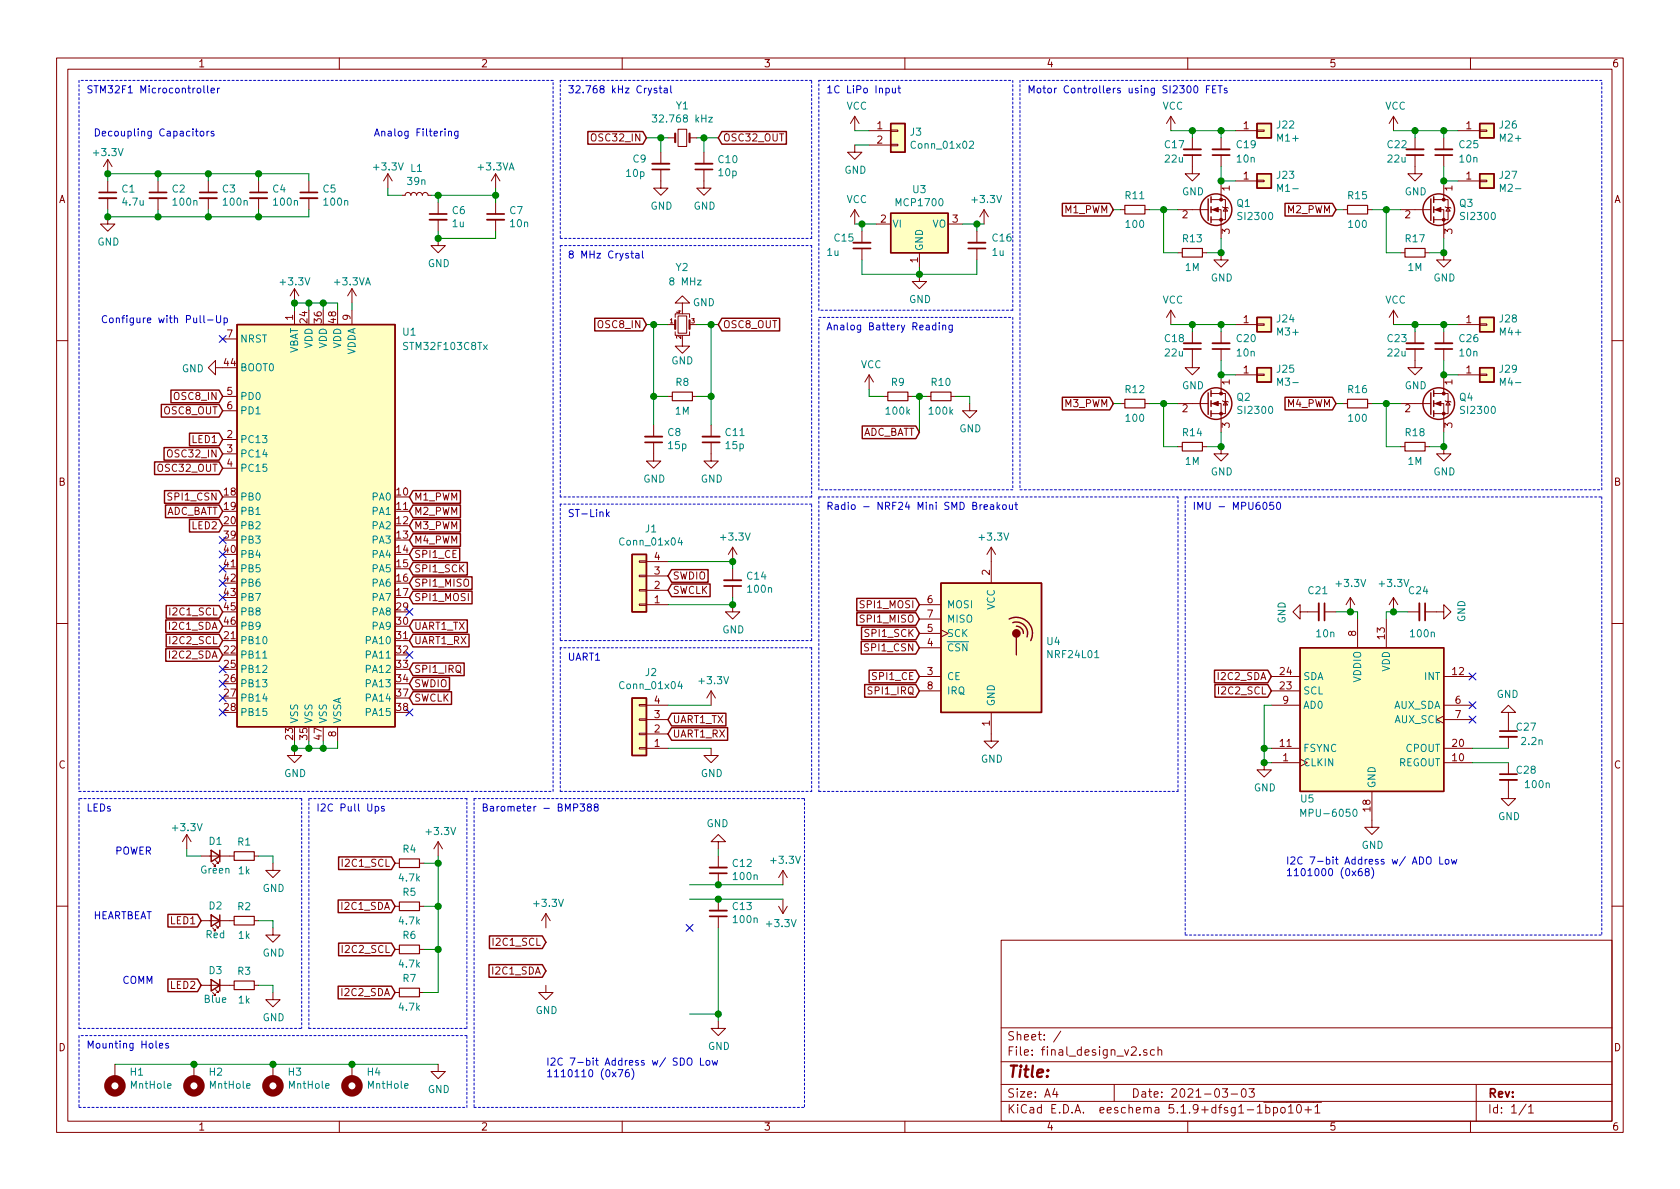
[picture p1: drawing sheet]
<svg xmlns="http://www.w3.org/2000/svg" width="297mm" height="210mm" viewBox="0 0 297 210" stroke-linecap="round" stroke-linejoin="round" font-family="sans-serif">
<g fill="none" stroke="#840000" stroke-width=".18">
<path d="M10 10.3h277v189.9h-277zM12 12.2h273v186.1h-273zM60 10.3v1.9M110 10.3v1.9M160 10.3v1.9M210 10.3v1.9M260 10.3v1.9M19 38.3v1.3h1.3l-1.3 1.3-1.2-1.3h1.2M19 28.2v2.5M19 32v2M19 35v2.1M19 28.2l-.7 1.3"/>
<path d="M19 28.2l.8 1.3M27.9 32v2M27.9 35v2.1M36.8 32v2M36.8 35v2.1M45.7 32v2M45.7 35v2.1M54.6 32v2M54.6 35v2.1M68.6 30.7l-.8 1.3M68.6 30.7v2.6M68.6 30.7l.7 1.3"/>
<path d="M71.1 34.5h.5l.2-.3 .2-.2 .5 .2 .1 .3 .2-.3 .3-.2 .4 .2 .2 .3 .1-.3 .3-.2 .4 .2 .2 .3 .1-.3 .3-.2 .4 .2 .2 .3h.5M77.5 35.8v2M77.5 38.9v2M87.6 30.7l-.7 1.3M87.6 30.7v2.6M87.6 35.8v2M87.6 38.9v2M87.6 30.7l.8 1.3M116.8 30v3.3h1.3l-1.3 1.2-1.2-1.2h1.2M116.8 26.9v2.1M118.1 24.4h1.3M119.9 22.9h1.5v3h-1.5z"/>
<path d="M121.9 24.4h1.3M124.5 30v3.3h1.2l-1.2 1.2-1.3-1.2h1.3M124.5 26.9v2.1M151.1 25.6v1.3h1.3l-1.3 1.3-1.2-1.3h1.2M151.1 20.6l-.7 1.2M151.1 20.6v2.5M151.1 37.1v2.5M151.1 20.6l.8 1.2M151.1 37.1l-.7 1.2M151.1 37.1l.8 1.2M153.7 23.1h3.8M153.7 25.6h3.8"/>
<path d="M154.9 39.6h2.6M157.5 25.5h1.2v.3h-1.2zM157.5 23h1.2v.2h-1.2zM167.6 39.6h2.6M174 37.1l-.8 1.2M174 37.1v2.5M174 37.1l.8 1.2M198.1 37.1h.8M202.4 37.1h.8M207 20.6v2.5M207 20.6l-.8 1.2M207 20.6l.8 1.2"/>
<path d="M208.3 37.1h5.3M210.8 27.4v3.3h1.3l-1.3 1.3-1.3-1.3h1.3M210.8 24.4v2M214.1 37.1h1.8v5.1M214.1 35.3h2.6v3.6h-2.6M215.9 24.4v2M215.9 27.4v2.1M215.9 32v3.3M216.2 36.6l.1 .1h.7l.2 .1M216.7 36.7l.3 .6h-.7zM218.4 23.1h3.8M218.4 32h3.8"/>
<path d="M222.2 23h1.3v.2h-1.3zM222.2 31.9h1.3v.2h-1.3zM237.5 37.1h.8M241.8 37.1h.8M246.4 20.6v2.5M246.4 20.6l-.8 1.2M246.4 20.6l.7 1.2M247.6 37.1h5.4M250.2 27.4v3.3h1.3l-1.3 1.3-1.3-1.3h1.3M250.2 24.4v2M253.5 37.1h1.8v5.1M253.5 35.3h2.5v3.6h-2.5"/>
<path d="M255.3 24.4v2M255.3 27.4v2.1M255.3 32v3.3M255.5 36.6l.2 .1h.7l.1 .1M256 36.7l.4 .6h-.7zM257.8 23.1h3.8M257.8 32h3.8M261.6 23h1.3v.2h-1.3zM261.6 31.9h1.3v.2h-1.3zM39.4 59.9h2.5M52.1 51v2.6M52.1 54.9v2.5"/>
<path d="M52.1 51l-.8 1.3M52.1 51l.7 1.3M62.2 51l-.7 1.3M62.2 51v2.6M62.2 54.9v2.5M62.2 51l.8 1.3M77.5 42.2v1.2h1.2l-1.2 1.3-1.3-1.3h1.3M118.1 57.4h1.3M119.4 58.7v.6h2.5v-.6M119.4 56.1v-.6h2.5v.6M119.9 55.9h1.5v3h-1.5zM120.6 53.6h1.3l-1.3-1.3-1.2 1.3h1.2v1.3"/>
<path d="M120.6 59.9v1.3h1.3l-1.3 1.3-1.2-1.3h1.2M121.9 57.4h1.3M152.4 40.9v2M152.4 43.9v2.1M162.6 48.5v1.3h1.2l-1.2 1.2-1.3-1.2h1.3M162.6 44.7v2.5M172.7 40.9v2M172.7 43.9v2.1M207 54.9l-.8 1.2M207 54.9v2.5M207 54.9l.8 1.2M208.3 44.7h.7"/>
<path d="M210.8 58.7v2M212.6 44.7h.8M215.9 44.7v1.3h1.3l-1.3 1.2-1.3-1.2h1.3M215.9 58.7v2M218.4 57.4h3.8M222.2 57.3h1.3v.2h-1.3zM246.4 54.9l-.8 1.2M246.4 54.9v2.5M246.4 54.9l.7 1.2M247.6 44.7h.8M250.2 58.7v2M252 44.7h.7"/>
<path d="M255.3 44.7v1.3h1.2l-1.2 1.2-1.3-1.2h1.3M255.3 58.7v2M257.8 57.4h3.8M261.6 57.3h1.3v.2h-1.3zM10 60.2h2M38.1 65v-1.3l-1.3 1.3 1.3 1.3v-1.3h1.3M39.4 70.1h2.5M39.4 77.7h2.5M39.4 72.6h2.5M115.6 78.2v3.3h1.2l-1.2 1.3-1.3-1.3h1.3M115.6 75.2v2M118.1 70.1h.8"/>
<path d="M122.4 70.1h.8M125.7 78.2v3.3h1.3l-1.3 1.3-1.2-1.3h1.2M125.7 75.2v2M153.7 66.3l-.8 1.3M153.7 66.3v2.5M153.7 66.3l.7 1.3M156.2 70.1h.8M160.5 70.1h.8M163.8 70.1h.8M168.1 70.1h.8M171.4 71.4v1.2h1.3l-1.3 1.3-1.2-1.3h1.2M198.1 71.4h.8"/>
<path d="M202.4 71.4h.8M208.3 79h.7M208.3 71.4h5.3M210.8 61.7v3.3h1.3l-1.3 1.3-1.3-1.3h1.3M212.6 79h.8M214.1 71.4h1.8v5M214.1 69.6h2.6v3.5h-2.6M215.9 79v1.3h1.3l-1.3 1.2-1.3-1.2h1.3M215.9 61.7v2M215.9 66.3v3.3M216.2 70.9l.1 .1h.7l.2 .1M216.7 71l.3 .6h-.7z"/>
<path d="M218.4 66.3h3.8M222.2 66.2h1.3v.2h-1.3zM237.5 71.4h.8M241.8 71.4h.8M247.6 79h.8M247.6 71.4h5.4M250.2 61.7v3.3h1.3l-1.3 1.3-1.3-1.3h1.3M252 79h.7M253.5 71.4h1.8v5M253.5 69.6h2.5v3.5h-2.5M255.3 79v1.3h1.2l-1.2 1.2-1.3-1.2h1.3M255.3 61.7v2"/>
<path d="M255.3 66.3v3.3M255.5 70.9l.2 .1h.7l.1 .1M256 71l.4 .6h-.7zM257.8 66.3h3.8M261.6 66.2h1.3v.2h-1.3zM285 60.2h2M39.4 80.3h2.5M39.4 82.8h2.5M113 99.2h1.3v.2h-1.3zM114.3 99.3h3.8M129.5 96.8l-.7 1.2M129.5 96.8v2.5"/>
<path d="M129.5 96.8l.8 1.2M175.3 96.8l-.8 1.2M175.3 96.8v6.3M175.3 96.8l.7 1.2M10 110.3h2M113 101.7h1.3v.3h-1.3zM113 106.8h1.3v.3h-1.3zM113 104.3h1.3v.2h-1.3zM114.3 106.9h3.8M114.3 104.4h3.8M114.3 101.8h3.8M129.5 106.9v1.3h1.3l-1.3 1.3-1.2-1.3h1.2"/>
<path d="M129.5 100.6v2M129.5 103.6v2.1M162.6 119.6h3.8M162.6 106.9h3.8M162.6 114.5h3.8M162.6 112h3.8M162.6 109.5h3.8M166.4 111.4l1.2 .6-1.2 .6M224.8 119.6h5.1M229.9 108.2v-1.3l-1.3 1.3 1.3 1.3v-1.3h3.3M234.2 108.2h2M238.8 105.7l-.8 1.2"/>
<path d="M238.8 105.7v2.5M238.8 105.7l.7 1.2M240 109.5v5M245.1 109.5v5M246.4 105.7v2.5M246.4 105.7l-.8 1.2M246.4 105.7l.7 1.2M248.9 108.2h2.1M252 108.2h3.3v-1.3l1.2 1.3-1.2 1.3v-1.3M255.3 119.6h5M285 110.3h2M52.1 132.3v1.3h1.2l-1.2 1.3-1.3-1.3h1.3"/>
<path d="M59.7 128.5v2.6M113 124.6h1.3v.2h-1.3zM113 127.1h1.3v.3h-1.3zM113 132.2h1.3v.3h-1.3zM113 129.7h1.3v.2h-1.3zM114.3 132.3h3.8M114.3 124.7h3.8M114.3 127.2h3.8M114.3 129.8h3.8M125.7 132.3v1.3h1.3l-1.3 1.3-1.2-1.3h1.2M125.7 122.2l-.7 1.2M125.7 122.2v2.5"/>
<path d="M125.7 122.2l.8 1.2M162.6 122.2h3.8M175.3 126v5.1h1.2l-1.2 1.2-1.3-1.2h1.3M223.5 134.9v1.2h1.3l-1.3 1.3-1.3-1.3h1.3M224.8 134.9h5.1M224.8 132.3h5.1M224.8 122.2h5.1M224.8 124.7h5.1M242.6 139.9v6.4h1.2l-1.2 1.3-1.3-1.3h1.3M255.3 126.6l-1.3 .6 1.3 .7M255.3 134.9h5M255.3 132.3h5"/>
<path d="M255.3 124.7h5M255.3 127.2h5M266.7 137.9v3.3h1.3l-1.3 1.3-1.3-1.3h1.3M266.7 126h1.3l-1.3-1.3-1.3 1.3h1.3v3.3M266.7 130.3v2M266.7 134.9v2M33 147.6l-.7 1.2M33 147.6v2.5M33 147.6l.8 1.2M35.6 151.4h5.8M38.1 152.1l.5 .5h-.2h.2v-.2M45 151.4h.7"/>
<path d="M48.3 152.6v1.3h1.2l-1.2 1.3-1.3-1.3h1.3M69.8 152.6h.8M74.2 152.6h.7M77.5 148.8l-.8 1.3M77.5 148.8v2.6M77.5 148.8l.7 1.3M127 148.8h1.3l-1.3-1.2-1.3 1.2h1.3v1.3M127 151.4v2M127 154.4v2.1M127 159v2M138.4 153.9l-.7 1.3M138.4 153.9v2.6"/>
<path d="M138.4 159v2.5M138.4 153.9l.8 1.3M10 160.2h2M35.6 162.8h5.8M35.6 174.2h5.8M38.1 163.6l.5 .5h-.2h.2v-.3M38.1 175l.5 .5h-.2h.2v-.2M45 162.8h.7M45 174.2h.7M48.3 164.1v1.2h1.2l-1.2 1.3-1.3-1.3h1.3M48.3 175.5v1.3h1.2l-1.2 1.2-1.3-1.2h1.3M69.8 160.3h.8"/>
<path d="M69.8 167.9h.8M69.8 175.5h.8M74.2 160.3h.7M74.2 167.9h.7M74.2 175.5h.7M96.5 174.2v1.3h1.3l-1.3 1.3-1.3-1.3h1.3M96.5 161.5l-.7 1.3M96.5 161.5v2.6M96.5 161.5l.8 1.3M127 162v2.1M137.7 160.3l.7 1.2M139.2 160.3l-.8 1.2"/>
<path d="M177 166.3h108v32h-108zM285 160.2h2M20.3 188.2v2.5M34.3 188.2v2.5M48.3 188.2v2.5M60 198.3v1.9M62.2 188.2v2.5M77.5 188.2v1.3h1.2l-1.2 1.2-1.3-1.2h1.3M110 198.3v1.9M127 180.6v1.3h1.3l-1.3 1.2-1.3-1.2h1.3M160 198.3v1.9M177 194.8h108"/>
<path d="M177 191.8h108M177 187.8h108M177 181.8h108M186.5 192.5l-.4 1h1M186.8 193v1M187.6 182.3l-1.3 2M197 191.8v3M201.5 186.5v.1M202.8 185.7a.37 .37 0 0 0-.6 .1l.1 .2 .5 .2v.1l-.2 .3-.4-.1M204.1 185.7l-.4-.1-.3 .3 .1 .6 .2 .1 .4-.1M204.7 185.7h.1a.37 .37 0 0 1 .6 .1v.8M204.7 185.1v1.5"/>
<path d="M210 198.3v1.9M216.1 192.5h.9l-.4 .6 .4 .1v.7l-.2 .1-.7-.1M217.7 193.5h1.1M219.6 192.7l.4-.2a.94 .94 0 0 1 0 1.5 .82 .82 0 0 1-.4-1.3zM220.8 192.5h1l-.5 .6 .4 .1v.7l-.2 .1-.7-.1M222.3 196.8h.9M223.4 194.9h10.3M223.8 195.9l.4-.1 .3 .3v.6l-.3 .1-.4-.1M223.8 195.3v1.5M225.2 195.9l.4-.1 .3 .3-.1 .6-.2 .1-.4-.1M225.2 195.8v1.5M226.5 196l.2-.2 .5 .2v.5l-.1 .2-.4 .1-.2-.1z"/>
<path d="M227.8 195.8l.4-.5v1.5M227.8 196.8h.9M229.4 195.4l.2-.1a.8 .8 0 0 1 .5 .8 .8 .8 0 0 1-.5 .7 1 1 0 0 1-.2-1.4zM230.7 196.3h1.2M231.3 195.7v1.1M232.5 195.8l.4-.5v1.5M232.5 196.8h.9M260 198.3v1.9M261 191.8v6.5M269.8 195.2l-1.2 2M270.3 195.8l.4-.5v1.5M270.3 196.8h.8"/>
</g>
<g fill="none" stroke="#840000" stroke-width=".33">
<path d="M17.5 35h3.1M26.4 35h3.1M35.3 35h3.1M44.2 35h3M53.1 35h3M75.9 38.9h3.1M86.1 38.9h3.1M115.3 29h3.1M122.9 29h3.1M209.3 26.4h3M214.4 26.4h3M248.7 26.4h3"/>
<path d="M253.7 26.4h3.1M150.9 42.9h3M171.2 42.9h3M114 77.2h3.1M124.2 77.2h3.1M209.3 60.7h3M214.4 60.7h3M248.7 60.7h3M253.7 60.7h3.1M128 102.6h3.1M233.2 106.7v3M251 106.7v3"/>
<path d="M265.2 137.9h3M265.2 130.3h3M125.5 153.4h3M125.5 161h3"/>
</g>
<g fill="none" stroke="#840000" stroke-width=".3">
<path d="M17.5 34h3.1M26.4 34h3.1M35.3 34h3.1M44.2 34h3M53.1 34h3M75.9 37.8h3.1M86.1 37.8h3.1M115.3 30h3.1M122.9 30h3.1M209.3 27.4h3M214.4 27.4h3M248.7 27.4h3"/>
<path d="M253.7 27.4h3.1M150.9 43.9h3M171.2 43.9h3M114 78.2h3.1M124.2 78.2h3.1M209.3 61.7h3M214.4 61.7h3M248.7 61.7h3M253.7 61.7h3.1M128 103.6h3.1M234.2 106.7v3M252 106.7v3"/>
<path d="M265.2 136.9h3M265.2 129.3h3M125.5 154.4h3M125.5 162h3"/>
</g>
<g fill="none" stroke="#840000" stroke-width=".2">
<path d="M198.9 36.3h3.5v1.5h-3.5zM238.3 36.3h3.5v1.5h-3.5zM209 43.9h3.6v1.6h-3.6zM248.4 43.9h3.6v1.6h-3.6zM118.9 69.3h3.5v1.6h-3.5zM157 69.3h3.5v1.6h-3.5zM164.6 69.3h3.5v1.6h-3.5zM198.9 70.6h3.5v1.5h-3.5zM209 78.2h3.6v1.6h-3.6zM238.3 70.6h3.5v1.5h-3.5zM248.4 78.2h3.6v1.6h-3.6zM41.4 150.6h3.6v1.5h-3.6z"/>
<path d="M70.6 151.9h3.6v1.5h-3.6zM70.6 159.5h3.6v1.5h-3.6zM41.4 162h3.6v1.6h-3.6zM41.4 173.5h3.6v1.5h-3.6zM70.6 167.1h3.6v1.6h-3.6zM70.6 174.7h3.6v1.6h-3.6z"/>
</g>
<g fill="#ffffc2" stroke="#ffffc2" stroke-width=".18">
<path d="M157.5 21.8h2.5v5.1h-2.5z"/>
<path d="M222.2 21.8h2.6v2.6h-2.6z"/>
<path d="M229.9 114.5h25.4v25.4h-25.4z"/>
<path d="M222.2 30.7h2.6v2.6h-2.6z"/>
<path d="M261.6 21.8h2.6v2.6h-2.6z"/>
<path d="M261.6 30.7h2.6v2.6h-2.6z"/>
<path d="M261.6 56.1h2.6v2.6h-2.6z"/>
<path d="M261.6 65h2.6v2.6h-2.6z"/>
<path d="M222.2 56.1h2.6v2.6h-2.6z"/>
<path d="M222.2 65h2.6v2.6h-2.6z"/>
<path d="M111.8 123.4h2.5v10.2h-2.5z"/>
<path d="M41.9 57.4h27.9v71.1h-27.9z"/>
<path d="M111.8 98h2.5v10.2h-2.5z"/>
<path d="M166.4 103.1h17.7v22.9h-17.7z"/>
<path d="M157.5 37.7h10.1v7h-10.1z"/>
</g>
<g fill="none" stroke="#840000" stroke-width=".25">
<path d="M103.9 23.3h9.8l.6 1.1-.6 1.1h-9.8zM127.6 23.3h11.4v2.2h-11.4l-.6-1.1zM157.5 21.8h2.5v5.1h-2.5zM157.5 37.7h10.1v7h-10.1zM187.8 36h8.4l.6 1.1-.6 1.1h-8.4zM213.6 35.2v3.8M214.1 34.8v1M214.1 36.6v1M214.1 38.3v1.1M222.2 21.8h2.6v2.6h-2.6zM222.2 30.7h2.6v2.6h-2.6zM227.2 36h8.4l.6 1.1-.6 1.1h-8.4z"/>
<path d="M253 35.2v3.8M253.5 34.8v1M253.5 36.6v1M253.5 38.3v1.1M261.6 21.8h2.6v2.6h-2.6zM261.6 30.7h2.6v2.6h-2.6zM41.9 57.4h27.9v71.1h-27.9zM105.2 56.3h8.5l.6 1.1-.6 1.1h-8.5zM127.6 56.3h10.2v2.2h-10.2l-.6-1.1zM222.2 56.1h2.6v2.6h-2.6zM261.6 56.1h2.6v2.6h-2.6zM28.5 71.5h10.2l.7 1.1-.7 1.2h-10.2z"/>
<path d="M29 79.1h9.7l.7 1.2-.7 1.1h-9.7zM30.2 69h8.5l.7 1.1-.7 1.1h-8.5zM33.5 76.6h5.2l.7 1.1-.7 1.1h-5.2zM152.5 75.3h9.4l.7 1.1-.7 1.2h-9.4zM187.8 70.3h8.4l.6 1.1-.6 1.1h-8.4zM213.6 69.5v3.8M214.1 69.1v1M214.1 70.9v1M214.1 72.6v1.1M222.2 65h2.6v2.6h-2.6zM227.2 70.3h8.4l.6 1.1-.6 1.1h-8.4zM253 69.5v3.8"/>
<path d="M253.5 69.1v1M253.5 70.9v1M253.5 72.6v1.1M261.6 65h2.6v2.6h-2.6zM27.3 81.7h11.4l.7 1.1-.7 1.1h-11.4zM29.1 86.8h9.6l.7 1.1-.7 1.1h-9.6zM29.3 89.3h9.4l.7 1.1-.7 1.1h-9.4zM33.5 91.8h5.2l.7 1.2-.7 1.1h-5.2zM73 99.5h9.6v2.2h-9.6l-.6-1.1zM73 96.9h8.3v2.3h-8.3l-.6-1.2zM73 94.4h8.4v2.2h-8.4l-.6-1.1zM73 91.8h8.4v2.3h-8.4l-.6-1.1z"/>
<path d="M73 89.3h8.4v2.2h-8.4l-.6-1.1zM73 86.8h8.4v2.2h-8.4l-.6-1.1zM111.8 98h2.5v10.2h-2.5zM29.3 114.7h9.4l.7 1.1-.7 1.1h-9.4zM29.3 109.6h9.4l.7 1.1-.7 1.2h-9.4zM29.4 112.2h9.3l.7 1.1-.7 1.1h-9.3zM29.4 107.1h9.3l.7 1.1-.7 1.1h-9.3zM73 117.2h9.1v2.3h-9.1l-.6-1.1zM73 109.6h9.6v2.3h-9.6l-.6-1.2zM73 104.5h10.5v2.3h-10.5l-.6-1.1zM73 102h10.5v2.2h-10.5l-.6-1.1zM73 112.2h9.9v2.2h-9.9l-.6-1.1z"/>
<path d="M73 119.8h6.5v2.2h-6.5l-.6-1.1zM118.7 100.7h6.5v2.3h-6.5l-.6-1.2zM118.7 103.3h6.9v2.2h-6.9l-.6-1.1zM151.5 105.8h10.4l.7 1.1-.7 1.1h-10.4zM151.5 108.4h10.4l.7 1.1-.7 1.1h-10.4zM152.3 113.4h9.6l.7 1.1-.7 1.2h-9.6zM152.3 110.9h9.6l.7 1.1-.7 1.1h-9.6zM153.7 118.5h8.2l.7 1.1-.7 1.1h-8.2zM166.4 103.1h17.7v22.9h-17.7zM178.4 109.5a2.84 2.84 0 0 1 3.3 .5 2.84 2.84 0 0 1 .5 3.3M179.1 110.1a1.99 1.99 0 0 1 2 .5 1.99 1.99 0 0 1 .5 2M179.7 110.7a1.25 1.25 0 0 1 1.2 1.3"/>
<path d="M179.7 112.6v3.2M214.7 118.5h9.5l.6 1.1-.6 1.1h-9.5zM229.9 114.5h25.4v25.4h-25.4zM73 122.3h6.8v2.3h-6.8l-.6-1.2zM111.8 123.4h2.5v10.2h-2.5zM118.7 126.1h9.6v2.3h-9.6l-.6-1.2zM118.7 128.7h10v2.2h-10l-.6-1.1zM152.9 121.1h9l.7 1.1-.7 1.1h-9zM214.8 121.1h9.4l.6 1.1-.6 1.1h-9.4zM37.3 150.4l1.6 1-1.6 1zM38.9 150.4v2M59.8 159.2h9.4l.6 1.1-.6 1.1h-9.4z"/>
<path d="M59.9 151.5h9.3l.6 1.1-.6 1.2h-9.3zM29.7 161.7h5.2l.7 1.1-.7 1.1h-5.2zM29.7 173.1h5.2l.7 1.1-.7 1.2h-5.2zM37.3 161.8l1.6 1-1.6 1zM37.3 173.2l1.6 1-1.6 1.1zM38.9 161.8v2M38.9 173.2v2.1M59.8 174.4h9.4l.6 1.1-.6 1.1h-9.4zM59.9 166.8h9.3l.6 1.1-.6 1.1h-9.3zM86.5 170.6h9.4l.6 1.1-.6 1.1h-9.4zM86.5 165.5h9.4l.6 1.1-.6 1.1h-9.4z"/>
<circle cx="215" cy="37.1" r="2.79"/>
<circle cx="254.4" cy="37.1" r="2.79"/>
<circle cx="215" cy="71.4" r="2.79"/>
<circle cx="254.4" cy="71.4" r="2.79"/>
</g>
<path d="M115.3 20.3h.8l-.4 .5 .4 .1v.6l-.3 .1-.5-.1M125.3 20.7h.7l-.7 .9h.7M171.4 25.1l.5-.1 .2 .3v.2l-.8 .7h.8M120.2 95.1l-.3 .9h.8M120.5 95.5v.9M46.5 116.4h.7M193.5 116.3h.8M120.2 120.5l-.3 .9h.8M120.5 120.9v.9M230 144.4v-1.3l.4 .9 .5-.9v1.3M239.3 143.2l.2-.1a.67 .67 0 0 1 .4 .6 .67 .67 0 0 1-.4 .7l-.3-.5z" fill="none" stroke="#008484" stroke-width=".18"/>
<g fill="#840000" stroke="#840000" stroke-width=".18">
<path d="M253.7 37.1l1.1-.4v.8z"/>
<path d="M214.4 71.4l1-.4v.7z"/>
<path d="M214.4 37.1l1-.4v.8z"/>
<path d="M253.7 71.4l1.1-.4v.7z"/>
<circle cx="255.3" cy="38.9" r=".25"/>
<circle cx="255.3" cy="35.3" r=".25"/>
<circle cx="215.9" cy="73.1" r=".25"/>
<circle cx="215.9" cy="69.6" r=".25"/>
<circle cx="215.9" cy="38.9" r=".25"/>
<circle cx="215.9" cy="35.3" r=".25"/>
<circle cx="255.3" cy="73.1" r=".25"/>
<circle cx="255.3" cy="69.6" r=".25"/>
</g>
<g fill="none" stroke="#840000" stroke-width="1.3">
<circle cx="20.3" cy="192" r="1.27"/>
<circle cx="34.3" cy="192" r="1.27"/>
<circle cx="48.3" cy="192" r="1.27"/>
<circle cx="62.2" cy="192" r="1.27"/>
</g>
<circle cx="179.7" cy="112" r=".63" fill="#840000" stroke="#840000" stroke-width=".25"/>
<path d="M119.4 23.6v1.5M121.9 23.6v1.5M119.4 56.6v1.6M121.9 56.6v1.6" fill="none" stroke="#840000" stroke-width=".38"/>
<g fill="none" stroke="#0000c2" stroke-width=".18" stroke-dasharray=".4 .4">
<path d="M14 14.2v125.7M97.8 14.2h-83.8M99.1 14.2v28M143.5 14.2h-44.4M144.8 14.2h34.3M179.1 14.2v40.7M180.3 14.2v72.4M283.2 14.2h-102.9M99.1 43.4h44.4M99.1 42.2h44.4M143.5 43.4v44.5M143.5 42.2v-28"/>
<path d="M144.8 56.1h34.3M144.8 54.9v-40.7M179.1 54.9h-34.3M179.1 56.1v30.5M99.1 87.9v-44.5M99.1 89.1v24.2M143.5 87.9h-44.4M143.5 89.1h-44.4M144.8 87.9v52M144.8 87.9h63.5M144.8 86.6v-30.5M179.1 86.6h-34.3"/>
<path d="M180.3 86.6h102.9M209.5 87.9v77.4M209.5 87.9h73.7M283.2 86.6v-72.4M283.2 87.9v77.4M99.1 113.3h44.4M99.1 114.5v25.4M143.5 113.3v-24.2M143.5 114.5h-44.4M143.5 114.5v25.4M14 139.9h83.8M97.8 139.9v-125.7"/>
<path d="M99.1 139.9h44.4M144.8 139.9h63.5M208.3 139.9v-52M14 141.2v40.7M53.3 141.2v40.7M53.3 141.2h-39.3M54.6 141.2v40.7M82.5 141.2h-27.9M83.8 141.2v54.6M83.8 141.2h58.4M142.2 141.2v54.6M209.5 165.3h73.7"/>
<path d="M14 195.8h68.5M14 183.1v12.7M14 181.9h39.3M54.6 181.9h27.9M82.5 195.8v-12.7M82.5 181.9v-40.7M82.5 183.1h-68.5M83.8 195.8h58.4"/>
</g>
<g fill="none" stroke="#008400" stroke-width=".18">
<path d="M19 32v-1.3h35.6v1.3M19 37.1v1.2h35.6v-1.2M27.9 30.7v1.3M27.9 37.1v1.2M36.8 30.7v1.3M36.8 37.1v1.2M45.7 30.7v1.3M45.7 37.1v1.2M68.6 33.3v1.2h2.5M76.2 34.5h11.4M77.5 34.5v1.3M87.6 33.3v2.5"/>
<path d="M114.3 24.4h3.8M116.8 24.4v2.5M123.2 24.4h3.8M124.5 24.4v2.5M151.1 23.1h2.6M151.1 25.6h2.6M151.1 39.6h3.8M152.4 39.6v1.3M170.2 39.6h3.8M172.7 39.6v1.3M196.8 37.1h1.3M203.2 37.1h5.1"/>
<path d="M205.7 37.1v7.6h2.6M207 23.1h11.4M210.8 23.1v1.3M215.9 23.1v1.3M215.9 29.5v2.5h2.5M236.2 37.1h1.3M242.6 37.1h5M245.1 37.1v7.6h2.5M246.4 23.1h11.4M250.2 23.1v1.3M255.3 23.1v1.3M255.3 29.5v2.5h2.5"/>
<path d="M52.1 54.9v-1.3h7.6v1.3M54.6 53.6v1.3M57.1 53.6v1.3M62.2 53.6v1.3M77.5 40.9v1.3h10.1v-1.3M114.3 57.4h3.8M115.6 57.4v17.8M123.2 57.4h3.8M125.7 57.4v17.8M152.4 46v2.5h20.3v-2.5M162.6 47.2v1.3M207 57.4h11.4"/>
<path d="M210.8 57.4v1.3M215.9 42.2v2.5h-2.5M215.9 57.4v1.3M246.4 57.4h11.4M250.2 57.4v1.3M255.3 42.2v2.5h-2.6M255.3 57.4v1.3M115.6 70.1h2.5M123.2 70.1h2.5M153.7 68.8v1.3h2.5M161.3 70.1h2.5M162.6 70.1v6.3"/>
<path d="M168.9 70.1h2.5v1.3M196.8 71.4h1.3M203.2 71.4h5.1M205.7 71.4v7.6h2.6M215.9 63.7v2.6h2.5M215.9 76.4v2.6h-2.5M236.2 71.4h1.3M242.6 71.4h5M245.1 71.4v7.6h2.5M255.3 63.7v2.6h2.5M255.3 76.4v2.6h-2.6M118.1 99.3h11.4v1.3"/>
<path d="M129.5 105.7v1.2h-11.4M236.2 108.2h3.8v1.3M248.9 108.2h-3.8v1.3M52.1 131.1v1.2h7.6v-1.2M54.6 131.1v1.2M57.1 131.1v1.2M118.1 132.3h7.6M118.1 124.7h7.6M223.5 132.3h1.3M224.8 124.7h-1.3v10.2h1.3M260.3 134.9h6.4M260.3 132.3h6.4"/>
<path d="M33 150.1v1.3h2.6M45.7 151.4h2.6v1.2M74.9 152.6h2.6M77.5 151.4v24.1h-2.6M121.9 159h16.5M121.9 156.5h16.5M127 150.1v1.3M45.7 162.8h2.6v1.3M45.7 174.2h2.6v1.3M74.9 160.3h2.6M74.9 167.9h2.6M121.9 179.3h5.1"/>
<path d="M127 164.1v16.5M20.3 188.2h57.2"/>
</g>
<g fill="none" stroke="#0000c2" stroke-width=".18">
<path d="M36 15.2v1.1l.2 .1M36.7 15.2v1.1l.2 .1M37.3 16l.6-.1v-.3h-.4l-.2 .2 .1 .6h.5M38.5 15.6v.8M38.8 15.6l-.3 .2M116.1 15.6h-.3l-.2 .2 .1 .1 .4 .2v.3h-.5M116.5 15.6h.5M116.7 15.2v1.1l.3 .1M117.4 15.6h.5l.1 .8M118 15.9h-.4l-.2 .2v.3h.6M118.6 15.2v1.1l.2 .1M157.8 15.6v.8h.3l.2-.1"/>
<path d="M158.3 15.6v.8M158.7 15.6h.5M158.9 15.2v1.1l.3 .1M211.2 15.3l.2-.1a.69 .69 0 0 1 .4 .6 .69 .69 0 0 1-.4 .6l-.2-.1-.1-.4zM213.3 15.8h.4M213.9 15.2h-.6v1.2M214.4 15.8h.4M215 15.2h-.6v1.2h.6M215.4 15.2h.7M215.7 15.2v1.2M216.9 15.6h-.3l-.1 .2v.1l.4 .2v.3h-.4M34.5 23.2h.5"/>
<path d="M34.7 22.8v1.1l.3 .1M35.5 23.3l.3-.1 .2 .2v.4l-.2 .2h-.3l-.1-.2zM36.6 23.2v.8M37 23.2l-.3 .1-.1 .1M37.8 23.3l-.3-.1-.2 .2 .1 .2 .4 .1v.3h-.5M79.3 23.3l.2-.1 .3 .1v.7M79.3 23.2v.8M81 23.2l-.1 1.2-.2 .1-.3-.1M81 23.3l-.4-.1-.2 .2 .1 .6h.5M36 55.8v1.1l.2 .2M36.7 56.6h1M38.3 55.8v1l.2 .3 .4-.1 .1-.2v-1"/>
<path d="M39.6 56.3l.4-.1 .2 .3-.1 .5h-.5M39.6 56.2v1.3M111.5 44.8h.5M111.7 44.4v1.1l.3 .1M112.4 44.9h.5l.1 .7M113 45.1l-.5 .1-.1 .1v.3h.6M113.6 44.4v1.1l.2 .1M165.5 57.6l-.4-.1-.2 .2 .1 .6h.5M165.5 57.1v1.2M166.1 57.1v.1M166.1 57.5v.8M166.7 57.6l.2-.1 .3 .1v.7"/>
<path d="M166.7 57.5v.8M168.4 57.5v1l-.3 .3-.3-.1M168.4 57.6l-.4-.1-.2 .2 .1 .6h.5M107.2 90.1v1.3M107.3 90.9l.4 .5M107.7 90.5l-.5 .5M174 89.7l.6-.1-.1-.3-.3-.1-.2 .2 .1 .6h.4M175.1 89.3h.5l.1 .8M175.7 89.6h-.4l-.2 .2v.2h.6M176.3 88.8v1.3M176.4 89.6l.4 .5M176.8 89.2l-.5 .5"/>
<path d="M177.4 89.3l.3-.1 .2 .2v.5l-.1 .1-.3 .1-.2-.1zM178.5 89.2v.8l.3 .1 .2-.1M179 89.2v.9M179.4 89.2h.5M179.6 88.8v1.1l.3 .2M225.1 88.8h-.5l-.1 .6 .5-.1 .2 .3v.3l-.2 .2-.5-.1M225.8 88.9l.2-.1a.69 .69 0 0 1 .4 .7 .69 .69 0 0 1-.4 .6l-.2-.2-.1-.3zM66.3 142.6h.4l.3 .2-.2 .6h-.5M66.3 142.6v1.3M67.9 142.6h-.3l-.2 .2 .1 .1 .4 .2v.3h-.5M102.6 142.2h.8l-.5 .4 .4 .2v.5l-.2 .1-.5-.1M104.1 142.7l-.3-.3 .3-.2h.2l.3 .2-.1 .2-.5 .2-.2 .1v.3l.3 .2h.3l.2-.2v-.3l-.3-.2"/>
<path d="M105.3 142.7l-.2-.1v-.3l.2-.1h.4v.4l-.5 .2-.1 .1v.3l.2 .2h.4l.1-.2-.1-.4-.2-.1M240.8 153.6l-.4 .1a.87 .87 0 0 0 0 1.2l.4-.2v-.5l-.4-.1-.2 .2M241.6 154.1l-.2-.1v-.3l.5-.1 .1 .1v.3l-.5 .2-.1 .2v.2l.2 .3h.3l.2-.3-.1-.4-.1-.1M242.5 153.4a1.47 1.47 0 0 1 0 1.9M252.2 151.7a.45 .45 0 0 1 .8 0 .88 .88 0 0 1-.3 1.1l-.3-.1a1.07 1.07 0 0 1-.2-1zM254.6 151.5v1.3h.5M255.6 152h.3l.3 .2-.1 .5-.3 .1-.2-.1zM256.6 152l.2 .8 .3-.6 .2 .6 .3-.8M28.2 184.9l.6-.1-.1-.2-.3-.1-.2 .2v.6h.5M29.8 184.6l-.3-.1-.2 .2v.2l.5 .1v.3h-.5M109.3 189.1h.8l-.5 1.3M111.2 189.1l-.4 .1a.87 .87 0 0 0 0 1.2l.4-.1v-.5l-.4-.2-.2 .3"/>
<path d="M111.7 189a1.47 1.47 0 0 1 0 1.9M121.6 187.3l.2-.2a.45 .45 0 0 1 .6 .4v.4l-.2 .4h-.5a.92 .92 0 0 1-.1-1zM123.9 187.1v1.3h.6M124.9 187.6l.3-.1 .3 .3-.1 .5-.3 .1-.3-.3zM125.9 187.5l.3 .9 .2-.6 .2 .6 .3-.9"/>
</g>
<g fill="#008400" stroke="#008400" stroke-width=".25">
<circle cx="48.3" cy="188.2" r=".51"/>
<circle cx="255.3" cy="79" r=".51"/>
<circle cx="54.6" cy="53.6" r=".51"/>
<circle cx="34.3" cy="188.2" r=".51"/>
<circle cx="36.8" cy="38.3" r=".51"/>
<circle cx="129.5" cy="106.9" r=".51"/>
<circle cx="57.2" cy="132.3" r=".51"/>
<circle cx="57.2" cy="53.6" r=".51"/>
<circle cx="27.9" cy="38.3" r=".51"/>
<circle cx="62.2" cy="188.2" r=".51"/>
<circle cx="215.9" cy="32" r=".51"/>
<circle cx="52.1" cy="53.6" r=".51"/>
<circle cx="255.3" cy="44.7" r=".51"/>
<circle cx="45.7" cy="30.7" r=".51"/>
<circle cx="127" cy="156.5" r=".51"/>
<circle cx="19" cy="30.7" r=".51"/>
<circle cx="127" cy="159" r=".51"/>
<circle cx="36.8" cy="30.7" r=".51"/>
<circle cx="210.8" cy="23.1" r=".51"/>
<circle cx="129.5" cy="99.3" r=".51"/>
<circle cx="245.1" cy="37.1" r=".51"/>
<circle cx="54.6" cy="132.3" r=".51"/>
<circle cx="250.2" cy="57.4" r=".51"/>
<circle cx="245.1" cy="71.4" r=".51"/>
<circle cx="215.9" cy="44.7" r=".51"/>
<circle cx="115.6" cy="57.4" r=".51"/>
<circle cx="19" cy="38.3" r=".51"/>
<circle cx="215.9" cy="23.1" r=".51"/>
<circle cx="45.7" cy="38.3" r=".51"/>
<circle cx="27.9" cy="30.7" r=".51"/>
<circle cx="152.4" cy="39.6" r=".51"/>
<circle cx="255.3" cy="57.4" r=".51"/>
<circle cx="127" cy="179.3" r=".51"/>
<circle cx="223.5" cy="132.3" r=".51"/>
<circle cx="210.8" cy="57.4" r=".51"/>
<circle cx="162.6" cy="48.5" r=".51"/>
<circle cx="223.5" cy="134.9" r=".51"/>
<circle cx="77.5" cy="152.6" r=".51"/>
<circle cx="215.9" cy="57.4" r=".51"/>
<circle cx="162.6" cy="70.1" r=".51"/>
<circle cx="77.5" cy="167.9" r=".51"/>
<circle cx="116.8" cy="24.4" r=".51"/>
<circle cx="255.3" cy="66.3" r=".51"/>
<circle cx="124.5" cy="24.4" r=".51"/>
<circle cx="125.7" cy="57.4" r=".51"/>
<circle cx="172.7" cy="39.6" r=".51"/>
<circle cx="215.9" cy="66.3" r=".51"/>
<circle cx="87.6" cy="34.5" r=".51"/>
<circle cx="250.2" cy="23.1" r=".51"/>
<circle cx="52.1" cy="132.3" r=".51"/>
<circle cx="125.7" cy="70.1" r=".51"/>
<circle cx="205.7" cy="37.1" r=".51"/>
<circle cx="115.6" cy="70.1" r=".51"/>
<circle cx="255.3" cy="23.1" r=".51"/>
<circle cx="77.5" cy="42.2" r=".51"/>
<circle cx="215.9" cy="79" r=".51"/>
<circle cx="246.4" cy="108.2" r=".51"/>
<circle cx="205.7" cy="71.4" r=".51"/>
<circle cx="238.8" cy="108.2" r=".51"/>
<circle cx="77.5" cy="34.5" r=".51"/>
<circle cx="77.5" cy="160.3" r=".51"/>
<circle cx="255.3" cy="32" r=".51"/>
</g>
<g fill="none" stroke="#000084" stroke-width=".18">
<path d="M38.8 59.3l1.2 1.2M40 59.3l-1.2 1.2M38.8 100l1.2 1.2M38.8 97.4l1.2 1.2M38.8 94.9l1.2 1.2M40 100l-1.2 1.2M40 97.4l-1.2 1.2M40 94.9l-1.2 1.2M38.8 102.5l1.2 1.2M38.8 105l1.2 1.3M38.8 117.7l1.2 1.3M40 102.5l-1.2 1.2"/>
<path d="M40 105l-1.2 1.3M40 117.7l-1.2 1.3M71.8 115.2l1.2 1.2M71.8 107.6l1.2 1.2M73 115.2l-1.2 1.2M73 107.6l-1.2 1.2M259.7 119l1.3 1.2M261 119l-1.3 1.2M38.8 120.3l1.2 1.2M38.8 122.8l1.2 1.2M38.8 125.4l1.2 1.2M40 120.3l-1.2 1.2"/>
<path d="M40 122.8l-1.2 1.2M40 125.4l-1.2 1.2M71.8 125.4l1.2 1.2M73 125.4l-1.2 1.2M259.7 126.6l1.3 1.3M259.7 124.1l1.3 1.2M261 126.6l-1.3 1.3M261 124.1l-1.3 1.2M121.3 163.5l1.2 1.2M122.5 163.5l-1.2 1.2"/>
</g>
<text font-size="2.8" fill="#840000" x="178" y="190.5">Title:</text>
<g font-size="2.1" fill="#840000">
<text x="178" y="184">Sheet: /</text>
<text x="178" y="186.7">File: final_design_v2.sch</text>
<text x="178" y="196.9">KiCad E.D.A. eeschema 5.1.9+dfsg1-1bpo10+1</text>
<text x="178" y="194.1">Size: A4</text>
<text x="200" y="194.1">Date: 2021-03-03</text>
<text x="263" y="194.1">Rev:</text>
<text x="263" y="196.9">Id: 1/1</text>
</g>
<g font-size="1.8" fill="#840000">
<text x="35" y="11.9">1</text>
<text x="85" y="11.9">2</text>
<text x="135" y="11.9">3</text>
<text x="185" y="11.9">4</text>
<text x="235" y="11.9">5</text>
<text x="285" y="11.9">6</text>
<text x="155.1" y="22.9">1</text>
<text x="219.9" y="22.9">1</text>
<text x="259.2" y="22.9">1</text>
<text x="105" y="25">OSC32_IN</text>
<text x="127.8" y="25">OSC32_OUT</text>
<text x="155.1" y="25.4">2</text>
<text x="10.4" y="35.9">A</text>
<text x="217.4" y="33.8" transform="rotate(-90 217.4 33.8)">1</text>
<text x="219.9" y="31.7">1</text>
<text x="256.8" y="33.8" transform="rotate(-90 256.8 33.8)">1</text>
<text x="259.2" y="31.7">1</text>
<text x="285.4" y="35.9">A</text>
<text x="155.7" y="39.4">2</text>
<text x="168.4" y="39.4">3</text>
<text x="188.3" y="37.7">M1_PWM</text>
<text x="209.1" y="38.6">2</text>
<text x="217.4" y="41.4" transform="rotate(-90 217.4 41.4)">3</text>
<text x="227.7" y="37.7">M2_PWM</text>
<text x="248.4" y="38.6">2</text>
<text x="256.8" y="41.4" transform="rotate(-90 256.8 41.4)">3</text>
<text x="162.3" y="46.5" transform="rotate(-90 162.3 46.5)">1</text>
<text x="40.2" y="59.7">7</text>
<text x="51.8" y="56.6" transform="rotate(-90 51.8 56.6)">1</text>
<text x="54.4" y="57.1" transform="rotate(-90 54.4 57.1)">24</text>
<text x="56.9" y="57.1" transform="rotate(-90 56.9 57.1)">36</text>
<text x="59.4" y="57.1" transform="rotate(-90 59.4 57.1)">48</text>
<text x="62" y="56.6" transform="rotate(-90 62 56.6)">9</text>
<text x="105.9" y="58">OSC8_IN</text>
<text x="127.8" y="58">OSC8_OUT</text>
<text x="219.9" y="57.1">1</text>
<text x="259.2" y="57.1">1</text>
<text x="39.7" y="64.8">44</text>
<text x="31" y="70.7">OSC8_IN</text>
<text x="40.2" y="69.8">5</text>
<text x="217.4" y="68" transform="rotate(-90 217.4 68)">1</text>
<text x="219.9" y="66">1</text>
<text x="256.8" y="68" transform="rotate(-90 256.8 68)">1</text>
<text x="259.2" y="66">1</text>
<text x="29.1" y="73.3">OSC8_OUT</text>
<text x="40.2" y="77.5">2</text>
<text x="40.2" y="72.4">6</text>
<text x="152.2" y="77.1">ADC_BATT</text>
<text x="188.3" y="72">M3_PWM</text>
<text x="209.1" y="72.9">2</text>
<text x="217.4" y="75.7" transform="rotate(-90 217.4 75.7)">3</text>
<text x="227.7" y="72">M4_PWM</text>
<text x="248.4" y="72.9">2</text>
<text x="256.8" y="75.7" transform="rotate(-90 256.8 75.7)">3</text>
<text x="28.1" y="83.4">OSC32_OUT</text>
<text x="30" y="80.9">OSC32_IN</text>
<text x="34.1" y="78.4">LED1</text>
<text x="40.2" y="80">3</text>
<text x="40.2" y="82.5">4</text>
<text x="10.4" y="85.9">B</text>
<text x="30" y="88.5">SPI1_CSN</text>
<text x="39.7" y="87.6">18</text>
<text x="70.2" y="87.6">10</text>
<text x="73.2" y="88.5">M1_PWM</text>
<text x="285.4" y="85.9">B</text>
<text x="29.1" y="91.1">ADC_BATT</text>
<text x="34.1" y="93.6">LED2</text>
<text x="39.7" y="90.2">19</text>
<text x="39.7" y="92.7">20</text>
<text x="39.7" y="95.2">39</text>
<text x="70.2" y="90.2">11</text>
<text x="70.2" y="92.7">12</text>
<text x="70.2" y="95.2">13</text>
<text x="73.2" y="93.6">M3_PWM</text>
<text x="73.2" y="91.1">M2_PWM</text>
<text x="39.7" y="97.8">40</text>
<text x="39.7" y="100.3">41</text>
<text x="70.2" y="97.8">14</text>
<text x="70.2" y="100.3">15</text>
<text x="73.2" y="101.2">SPI1_SCK</text>
<text x="73.2" y="98.7">SPI1_CE</text>
<text x="73.2" y="96.1">M4_PWM</text>
<text x="115.7" y="101.6">3</text>
<text x="115.7" y="99.1">4</text>
<text x="175" y="101.7" transform="rotate(-90 175 101.7)">2</text>
<text x="39.7" y="102.9">42</text>
<text x="39.7" y="105.4">43</text>
<text x="39.7" y="107.9">45</text>
<text x="70.2" y="102.9">16</text>
<text x="70.2" y="105.4">17</text>
<text x="70.2" y="107.9">29</text>
<text x="73.2" y="106.3">SPI1_MOSI</text>
<text x="73.2" y="103.8">SPI1_MISO</text>
<text x="115.7" y="106.7">1</text>
<text x="115.7" y="104.1">2</text>
<text x="118.9" y="102.5">SWDIO</text>
<text x="118.9" y="105">SWCLK</text>
<text x="152.4" y="107.6">SPI1_MOSI</text>
<text x="164" y="106.7">6</text>
<text x="30.1" y="111.4">I2C1_SDA</text>
<text x="30.3" y="113.9">I2C2_SCL</text>
<text x="30.3" y="108.8">I2C1_SCL</text>
<text x="39.7" y="113">21</text>
<text x="39.7" y="110.5">46</text>
<text x="70.2" y="113">31</text>
<text x="70.2" y="110.5">30</text>
<text x="73.2" y="111.4">UART1_TX</text>
<text x="73.2" y="113.9">UART1_RX</text>
<text x="152.4" y="110.1">SPI1_MISO</text>
<text x="153.2" y="112.6">SPI1_SCK</text>
<text x="164" y="111.8">5</text>
<text x="164" y="109.2">7</text>
<text x="239.8" y="112.5" transform="rotate(-90 239.8 112.5)">8</text>
<text x="244.9" y="113" transform="rotate(-90 244.9 113)">13</text>
<text x="30.1" y="116.5">I2C2_SDA</text>
<text x="39.7" y="115.6">22</text>
<text x="39.7" y="118.1">25</text>
<text x="70.2" y="115.6">32</text>
<text x="70.2" y="118.1">33</text>
<text x="73.2" y="119">SPI1_IRQ</text>
<text x="153.2" y="115.2">SPI1_CSN</text>
<text x="164" y="119.4">3</text>
<text x="164" y="114.3">4</text>
<text x="226.4" y="119.4">24</text>
<text x="256.8" y="119.4">12</text>
<text x="39.7" y="120.6">26</text>
<text x="39.7" y="123.2">27</text>
<text x="39.7" y="125.7">28</text>
<text x="70.2" y="120.6">34</text>
<text x="70.2" y="123.2">37</text>
<text x="70.2" y="125.7">38</text>
<text x="73.2" y="121.5">SWDIO</text>
<text x="73.2" y="124.1">SWCLK</text>
<text x="115.7" y="124.5">4</text>
<text x="153.8" y="122.8">SPI1_IRQ</text>
<text x="154.5" y="120.3">SPI1_CE</text>
<text x="164" y="121.9">8</text>
<text x="215.5" y="120.3">I2C2_SDA</text>
<text x="215.7" y="122.8">I2C2_SCL</text>
<text x="226.4" y="121.9">23</text>
<text x="226.8" y="124.5">9</text>
<text x="257.3" y="124.5">6</text>
<text x="51.8" y="130.8" transform="rotate(-90 51.8 130.8)">23</text>
<text x="54.4" y="130.8" transform="rotate(-90 54.4 130.8)">35</text>
<text x="56.9" y="130.8" transform="rotate(-90 56.9 130.8)">47</text>
<text x="59.4" y="130.3" transform="rotate(-90 59.4 130.3)">8</text>
<text x="115.7" y="129.5">2</text>
<text x="115.7" y="127">3</text>
<text x="118.9" y="127.9">UART1_TX</text>
<text x="118.9" y="130.4">UART1_RX</text>
<text x="175" y="128.4" transform="rotate(-90 175 128.4)">1</text>
<text x="257.3" y="127">7</text>
<text x="10.4" y="135.9">C</text>
<text x="115.7" y="132.1">1</text>
<text x="226.4" y="132.1">11</text>
<text x="226.8" y="134.6">1</text>
<text x="256.8" y="134.6">10</text>
<text x="256.8" y="132.1">20</text>
<text x="285.4" y="135.9">C</text>
<text x="242.3" y="143.5" transform="rotate(-90 242.3 143.5)">18</text>
<text x="60.8" y="153.3">I2C1_SCL</text>
<text x="60.6" y="160.9">I2C1_SDA</text>
<text x="30.3" y="163.4">LED1</text>
<text x="87.5" y="167.3">I2C1_SCL</text>
<text x="60.8" y="168.5">I2C2_SCL</text>
<text x="87.3" y="172.3">I2C1_SDA</text>
<text x="30.3" y="174.9">LED2</text>
<text x="60.6" y="176.1">I2C2_SDA</text>
<text x="10.4" y="185.9">D</text>
<text x="285.4" y="185.9">D</text>
<text x="35" y="199.9">1</text>
<text x="85" y="199.9">2</text>
<text x="135" y="199.9">3</text>
<text x="185" y="199.9">4</text>
<text x="235" y="199.9">5</text>
<text x="285" y="199.9">6</text>
</g>
<g font-size="1.8" fill="#0000c2">
<text x="15.2" y="16.5">STM32F1 Microcontroller</text>
<text x="100.3" y="16.5">32.768 kHz Crystal</text>
<text x="146" y="16.5">1C LiPo Input</text>
<text x="181.6" y="16.5">Motor Controllers using SI2300 FETs</text>
<text x="16.5" y="24.1">Decoupling Capacitors</text>
<text x="66" y="24.1">Analog Filtering</text>
<text x="100.3" y="45.7">8 MHz Crystal</text>
<text x="17.8" y="57.1">Configure with Pull-Up</text>
<text x="146" y="58.4">Analog Battery Reading</text>
<text x="100.3" y="91.4">ST-Link</text>
<text x="146" y="90.2">Radio - NRF24 Mini SMD Breakout</text>
<text x="210.8" y="90.2">IMU - MPU6050</text>
<text x="100.3" y="116.8">UART1</text>
<text x="15.2" y="143.5">LEDs</text>
<text x="55.9" y="143.5">I2C Pull Ups</text>
<text x="85.1" y="143.5">Barometer - BMP388</text>
<text x="20.3" y="151.1">POWER</text>
<text x="227.3" y="152.9">I2C 7-bit Address w/ ADO Low</text>
<text x="227.3" y="154.9">1101000 (0x68)</text>
<text x="16.5" y="162.6">HEARTBEAT</text>
<text x="21.6" y="174">COMM</text>
<text x="15.2" y="185.4">Mounting Holes</text>
<text x="96.5" y="188.4">I2C 7-bit Address w/ SDO Low</text>
<text x="96.5" y="190.5">1110110 (0x76)</text>
</g>
<g font-size="1.8" fill="#008484">
<text x="116.1" y="21.7">32.768 kHz</text>
<text x="119.6" y="19.3">Y1</text>
<text x="149.7" y="19.4">VCC</text>
<text x="161" y="24">J3</text>
<text x="205.5" y="19.4">VCC</text>
<text x="225.8" y="22.7">J22</text>
<text x="244.9" y="19.4">VCC</text>
<text x="265.2" y="22.7">J26</text>
<text x="16.7" y="27.6">+3.3V</text>
<text x="112" y="28.7">C9</text>
<text x="127.1" y="28.8">C10</text>
<text x="161.4" y="26.3">Conn_01x02</text>
<text x="206" y="26.2">C17</text>
<text x="206.1" y="28.7">22u</text>
<text x="218.7" y="26.2">C19</text>
<text x="218.8" y="28.7">10n</text>
<text x="226" y="25">M1+</text>
<text x="245.4" y="26.2">C22</text>
<text x="245.4" y="28.7">22u</text>
<text x="258.1" y="26.2">C25</text>
<text x="258.1" y="28.7">10n</text>
<text x="265.4" y="25">M2+</text>
<text x="21.6" y="34.1">C1</text>
<text x="30.5" y="34.1">C2</text>
<text x="39.4" y="34.1">C3</text>
<text x="48.3" y="34.1">C4</text>
<text x="57.1" y="34.1">C5</text>
<text x="66.2" y="30.1">+3.3V</text>
<text x="72.1" y="32.7">39n</text>
<text x="72.6" y="30.4">L1</text>
<text x="84.7" y="30.1">+3.3VA</text>
<text x="110.8" y="31.3">10p</text>
<text x="127.1" y="31.2">10p</text>
<text x="149.3" y="30.7">GND</text>
<text x="149.7" y="35.9">VCC</text>
<text x="161.4" y="34.2">U3</text>
<text x="172" y="35.9">+3.3V</text>
<text x="199" y="35.2">R11</text>
<text x="209" y="34.5">GND</text>
<text x="225.8" y="31.6">J23</text>
<text x="226.2" y="33.9">M1-</text>
<text x="238.4" y="35.2">R15</text>
<text x="248.4" y="34.5">GND</text>
<text x="265.2" y="31.6">J27</text>
<text x="265.6" y="33.9">M2-</text>
<text x="21.8" y="36.4">4.7u</text>
<text x="30.7" y="36.4">100n</text>
<text x="39.6" y="36.4">100n</text>
<text x="48.5" y="36.4">100n</text>
<text x="57.4" y="36.4">100n</text>
<text x="80" y="37.9">C6</text>
<text x="80" y="40.2">1u</text>
<text x="90.2" y="37.9">C7</text>
<text x="90.3" y="40.2">10n</text>
<text x="115" y="37.1">GND</text>
<text x="122.6" y="37.1">GND</text>
<text x="157.7" y="40.3">VI</text>
<text x="158.6" y="36.5">MCP1700</text>
<text x="164.8" y="40.3">VO</text>
<text x="199.2" y="40.3">100</text>
<text x="218.7" y="36.6">Q1</text>
<text x="219.2" y="38.9">SI2300</text>
<text x="238.6" y="40.3">100</text>
<text x="258.1" y="36.6">Q3</text>
<text x="258.5" y="38.9">SI2300</text>
<text x="17.2" y="43.4">GND</text>
<text x="75.6" y="47.2">GND</text>
<text x="119.5" y="47.9">Y2</text>
<text x="146.3" y="45.3">1u</text>
<text x="147.6" y="42.7">C15</text>
<text x="163.2" y="44.4" transform="rotate(-90 163.2 44.4)">GND</text>
<text x="175.5" y="45.3">1u</text>
<text x="175.5" y="42.7">C16</text>
<text x="209.2" y="42.8">R13</text>
<text x="209.6" y="47.9">1M</text>
<text x="248.6" y="42.8">R17</text>
<text x="249" y="47.9">1M</text>
<text x="49.7" y="50.5">+3.3V</text>
<text x="59.3" y="50.5">+3.3VA</text>
<text x="118.6" y="50.5">8 MHz</text>
<text x="160.7" y="53.6">GND</text>
<text x="205.5" y="53.7">VCC</text>
<text x="214.1" y="49.8">GND</text>
<text x="244.9" y="53.7">VCC</text>
<text x="253.4" y="49.8">GND</text>
<text x="71.3" y="59.4">U1</text>
<text x="122.5" y="54.1">GND</text>
<text x="225.8" y="57">J24</text>
<text x="226" y="59.3">M3+</text>
<text x="265.2" y="57">J28</text>
<text x="265.4" y="59.3">M4+</text>
<text x="32.2" y="65.8">GND</text>
<text x="42.4" y="65.7">BOOT0</text>
<text x="42.4" y="60.6">NRST</text>
<text x="52.7" y="62.7" transform="rotate(-90 52.7 62.7)">VBAT</text>
<text x="55.2" y="61.6" transform="rotate(-90 55.2 61.6)">VDD</text>
<text x="57.8" y="61.6" transform="rotate(-90 57.8 61.6)">VDD</text>
<text x="60.3" y="61.6" transform="rotate(-90 60.3 61.6)">VDD</text>
<text x="62.9" y="62.9" transform="rotate(-90 62.9 62.9)">VDDA</text>
<text x="71.7" y="61.9">STM32F103C8Tx</text>
<text x="118.7" y="64.4">GND</text>
<text x="152.2" y="65.1">VCC</text>
<text x="206" y="60.5">C18</text>
<text x="206.1" y="63">22u</text>
<text x="218.7" y="60.5">C20</text>
<text x="218.8" y="63">10n</text>
<text x="225.8" y="65.9">J25</text>
<text x="245.4" y="60.5">C23</text>
<text x="245.4" y="63">22u</text>
<text x="258.1" y="60.5">C26</text>
<text x="258.1" y="63">10n</text>
<text x="265.2" y="65.9">J29</text>
<text x="42.4" y="70.7">PD0</text>
<text x="119.5" y="68.2">R8</text>
<text x="157.6" y="68.2">R9</text>
<text x="164.7" y="68.2">R10</text>
<text x="199" y="69.5">R12</text>
<text x="209" y="68.8">GND</text>
<text x="218.7" y="70.9">Q2</text>
<text x="226.2" y="68.2">M3-</text>
<text x="238.4" y="69.5">R16</text>
<text x="248.4" y="68.8">GND</text>
<text x="258.1" y="70.9">Q4</text>
<text x="265.6" y="68.2">M4-</text>
<text x="42.4" y="73.3">PD1</text>
<text x="118.1" y="77.1">C8</text>
<text x="119.4" y="73.3">1M</text>
<text x="128.3" y="77.1">C11</text>
<text x="156.8" y="73.3">100k</text>
<text x="164.4" y="73.3">100k</text>
<text x="169.6" y="76.4">GND</text>
<text x="199.2" y="74.6">100</text>
<text x="209.2" y="77.1">R14</text>
<text x="219.2" y="73.2">SI2300</text>
<text x="238.6" y="74.6">100</text>
<text x="248.6" y="77.1">R18</text>
<text x="258.5" y="73.2">SI2300</text>
<text x="42.4" y="78.4">PC13</text>
<text x="42.4" y="80.9">PC14</text>
<text x="42.4" y="83.4">PC15</text>
<text x="118.2" y="79.4">15p</text>
<text x="128.4" y="79.4">15p</text>
<text x="209.6" y="82.2">1M</text>
<text x="249" y="82.2">1M</text>
<text x="42.4" y="88.5">PB0</text>
<text x="65.9" y="88.5">PA0</text>
<text x="113.7" y="85.3">GND</text>
<text x="123.9" y="85.3">GND</text>
<text x="214.1" y="84.1">GND</text>
<text x="253.4" y="84.1">GND</text>
<text x="42.4" y="91.1">PB1</text>
<text x="42.4" y="93.6">PB2</text>
<text x="65.9" y="91.1">PA1</text>
<text x="65.9" y="93.6">PA2</text>
<text x="114.1" y="94.2">J1</text>
<text x="127.6" y="95.6">+3.3V</text>
<text x="173.3" y="95.6">+3.3V</text>
<text x="42.4" y="96.1">PB3</text>
<text x="42.4" y="98.7">PB4</text>
<text x="42.4" y="101.2">PB5</text>
<text x="65.9" y="96.1">PA3</text>
<text x="65.9" y="98.7">PA4</text>
<text x="65.9" y="101.2">PA5</text>
<text x="109.9" y="96.5">Conn_01x04</text>
<text x="42.4" y="103.8">PB6</text>
<text x="42.4" y="106.3">PB7</text>
<text x="65.9" y="103.8">PA6</text>
<text x="65.9" y="106.3">PA7</text>
<text x="132.2" y="102.5">C14</text>
<text x="132.3" y="104.8">100n</text>
<text x="167.4" y="107.6">MOSI</text>
<text x="175.9" y="107.9" transform="rotate(-90 175.9 107.9)">VCC</text>
<text x="231.4" y="105.1">C21</text>
<text x="236.4" y="103.8">+3.3V</text>
<text x="244" y="103.8">+3.3V</text>
<text x="249.2" y="105.1">C24</text>
<text x="42.4" y="113.9">PB10</text>
<text x="42.4" y="108.8">PB8</text>
<text x="42.4" y="111.4">PB9</text>
<text x="64.9" y="113.9">PA10</text>
<text x="65.9" y="108.8">PA8</text>
<text x="65.9" y="111.4">PA9</text>
<text x="127.7" y="112">GND</text>
<text x="167.4" y="112.6">SCK</text>
<text x="167.4" y="110.1">MISO</text>
<text x="227.3" y="110.3" transform="rotate(-90 227.3 110.3)">GND</text>
<text x="232.8" y="112.7">10n</text>
<text x="249.5" y="112.7">100n</text>
<text x="259.1" y="110" transform="rotate(-90 259.1 110)">GND</text>
<text x="42.4" y="116.5">PB11</text>
<text x="42.4" y="119">PB12</text>
<text x="64.9" y="116.5">PA11</text>
<text x="64.9" y="119">PA12</text>
<text x="114.1" y="119.6">J2</text>
<text x="167.4" y="115.2">CSN</text>
<text x="185.1" y="114.1">U4</text>
<text x="185.4" y="116.4">NRF24L01</text>
<text x="245.7" y="118.8" transform="rotate(-90 245.7 118.8)">VDD</text>
<text x="42.4" y="121.5">PB13</text>
<text x="42.4" y="124.1">PB14</text>
<text x="64.9" y="121.5">PA13</text>
<text x="64.9" y="124.1">PA14</text>
<text x="109.9" y="121.9">Conn_01x04</text>
<text x="123.8" y="121">+3.3V</text>
<text x="167.4" y="120.3">CE</text>
<text x="167.4" y="122.8">IRQ</text>
<text x="175.9" y="125" transform="rotate(-90 175.9 125)">GND</text>
<text x="230.4" y="122.8">SCL</text>
<text x="230.4" y="120.3">SDA</text>
<text x="230.4" y="125.3">AD0</text>
<text x="240.7" y="120.7" transform="rotate(-90 240.7 120.7)">VDDIO</text>
<text x="246.3" y="125.3">AUX_SDA</text>
<text x="251.9" y="120.3">INT</text>
<text x="264.6" y="123.4">GND</text>
<text x="42.4" y="126.6">PB15</text>
<text x="52.7" y="128" transform="rotate(-90 52.7 128)">VSS</text>
<text x="55.2" y="128" transform="rotate(-90 55.2 128)">VSS</text>
<text x="57.8" y="128" transform="rotate(-90 57.8 128)">VSS</text>
<text x="60.3" y="128" transform="rotate(-90 60.3 128)">VSSA</text>
<text x="64.9" y="126.6">PA15</text>
<text x="246.5" y="127.9">AUX_SCL</text>
<text x="268.2" y="129.2">C27</text>
<text x="269.1" y="131.7">2.2n</text>
<text x="50.2" y="137.4">GND</text>
<text x="123.9" y="137.4">GND</text>
<text x="173.4" y="134.9">GND</text>
<text x="230.4" y="135.5">CLKIN</text>
<text x="230.4" y="133">FSYNC</text>
<text x="247.2" y="135.5">REGOUT</text>
<text x="248.6" y="133">CPOUT</text>
<text x="268.2" y="136.8">C28</text>
<text x="221.7" y="139.9">GND</text>
<text x="230" y="141.9">U5</text>
<text x="243.2" y="139.4" transform="rotate(-90 243.2 139.4)">GND</text>
<text x="269.8" y="139.4">100n</text>
<text x="30.7" y="147">+3.3V</text>
<text x="37" y="149.4">D1</text>
<text x="42.1" y="149.5">R1</text>
<text x="75.5" y="147.7">+3.3V</text>
<text x="124.9" y="146.3">GND</text>
<text x="230.7" y="144.4">MPU-6050</text>
<text x="264.9" y="145">GND</text>
<text x="35.6" y="154.5">Green</text>
<text x="42.2" y="154.6">1k</text>
<text x="70.7" y="155.9">4.7k</text>
<text x="71.3" y="150.8">R4</text>
<text x="129.6" y="153.3">C12</text>
<text x="129.8" y="155.6">100n</text>
<text x="136.5" y="152.7">+3.3V</text>
<text x="240.7" y="150.1">GND</text>
<text x="37" y="160.8">D2</text>
<text x="42.1" y="161">R2</text>
<text x="46.4" y="157.7">GND</text>
<text x="71.3" y="158.4">R5</text>
<text x="94.6" y="160.4">+3.3V</text>
<text x="129.6" y="160.9">C13</text>
<text x="36.4" y="165.9">Red</text>
<text x="42.2" y="166">1k</text>
<text x="70.7" y="163.5">4.7k</text>
<text x="71.3" y="166">R6</text>
<text x="129.8" y="163.2">100n</text>
<text x="135.7" y="164">+3.3V</text>
<text x="37" y="172.3">D3</text>
<text x="42.1" y="172.4">R3</text>
<text x="46.4" y="169.2">GND</text>
<text x="70.7" y="171.1">4.7k</text>
<text x="71.3" y="173.7">R7</text>
<text x="36.2" y="177.3">Blue</text>
<text x="42.2" y="177.5">1k</text>
<text x="70.7" y="178.7">4.7k</text>
<text x="94.7" y="179.3">GND</text>
<text x="46.4" y="180.6">GND</text>
<text x="125.2" y="185.7">GND</text>
<text x="23.1" y="190.2">H1</text>
<text x="37.1" y="190.2">H2</text>
<text x="51" y="190.2">H3</text>
<text x="65" y="190.2">H4</text>
<text x="23.2" y="192.5">MntHole</text>
<text x="37.2" y="192.5">MntHole</text>
<text x="51.2" y="192.5">MntHole</text>
<text x="65.2" y="192.5">MntHole</text>
<text x="75.6" y="193.3">GND</text>
</g>
<g font-size="1.1" fill="#840000">
<text x="118.5" y="57.2">1</text>
<text x="120.4" y="59.9" transform="rotate(-90 120.4 59.9)">2</text>
<text x="120.4" y="55.4" transform="rotate(-90 120.4 55.4)">4</text>
<text x="122.3" y="57.2">3</text>
</g>
</svg>
